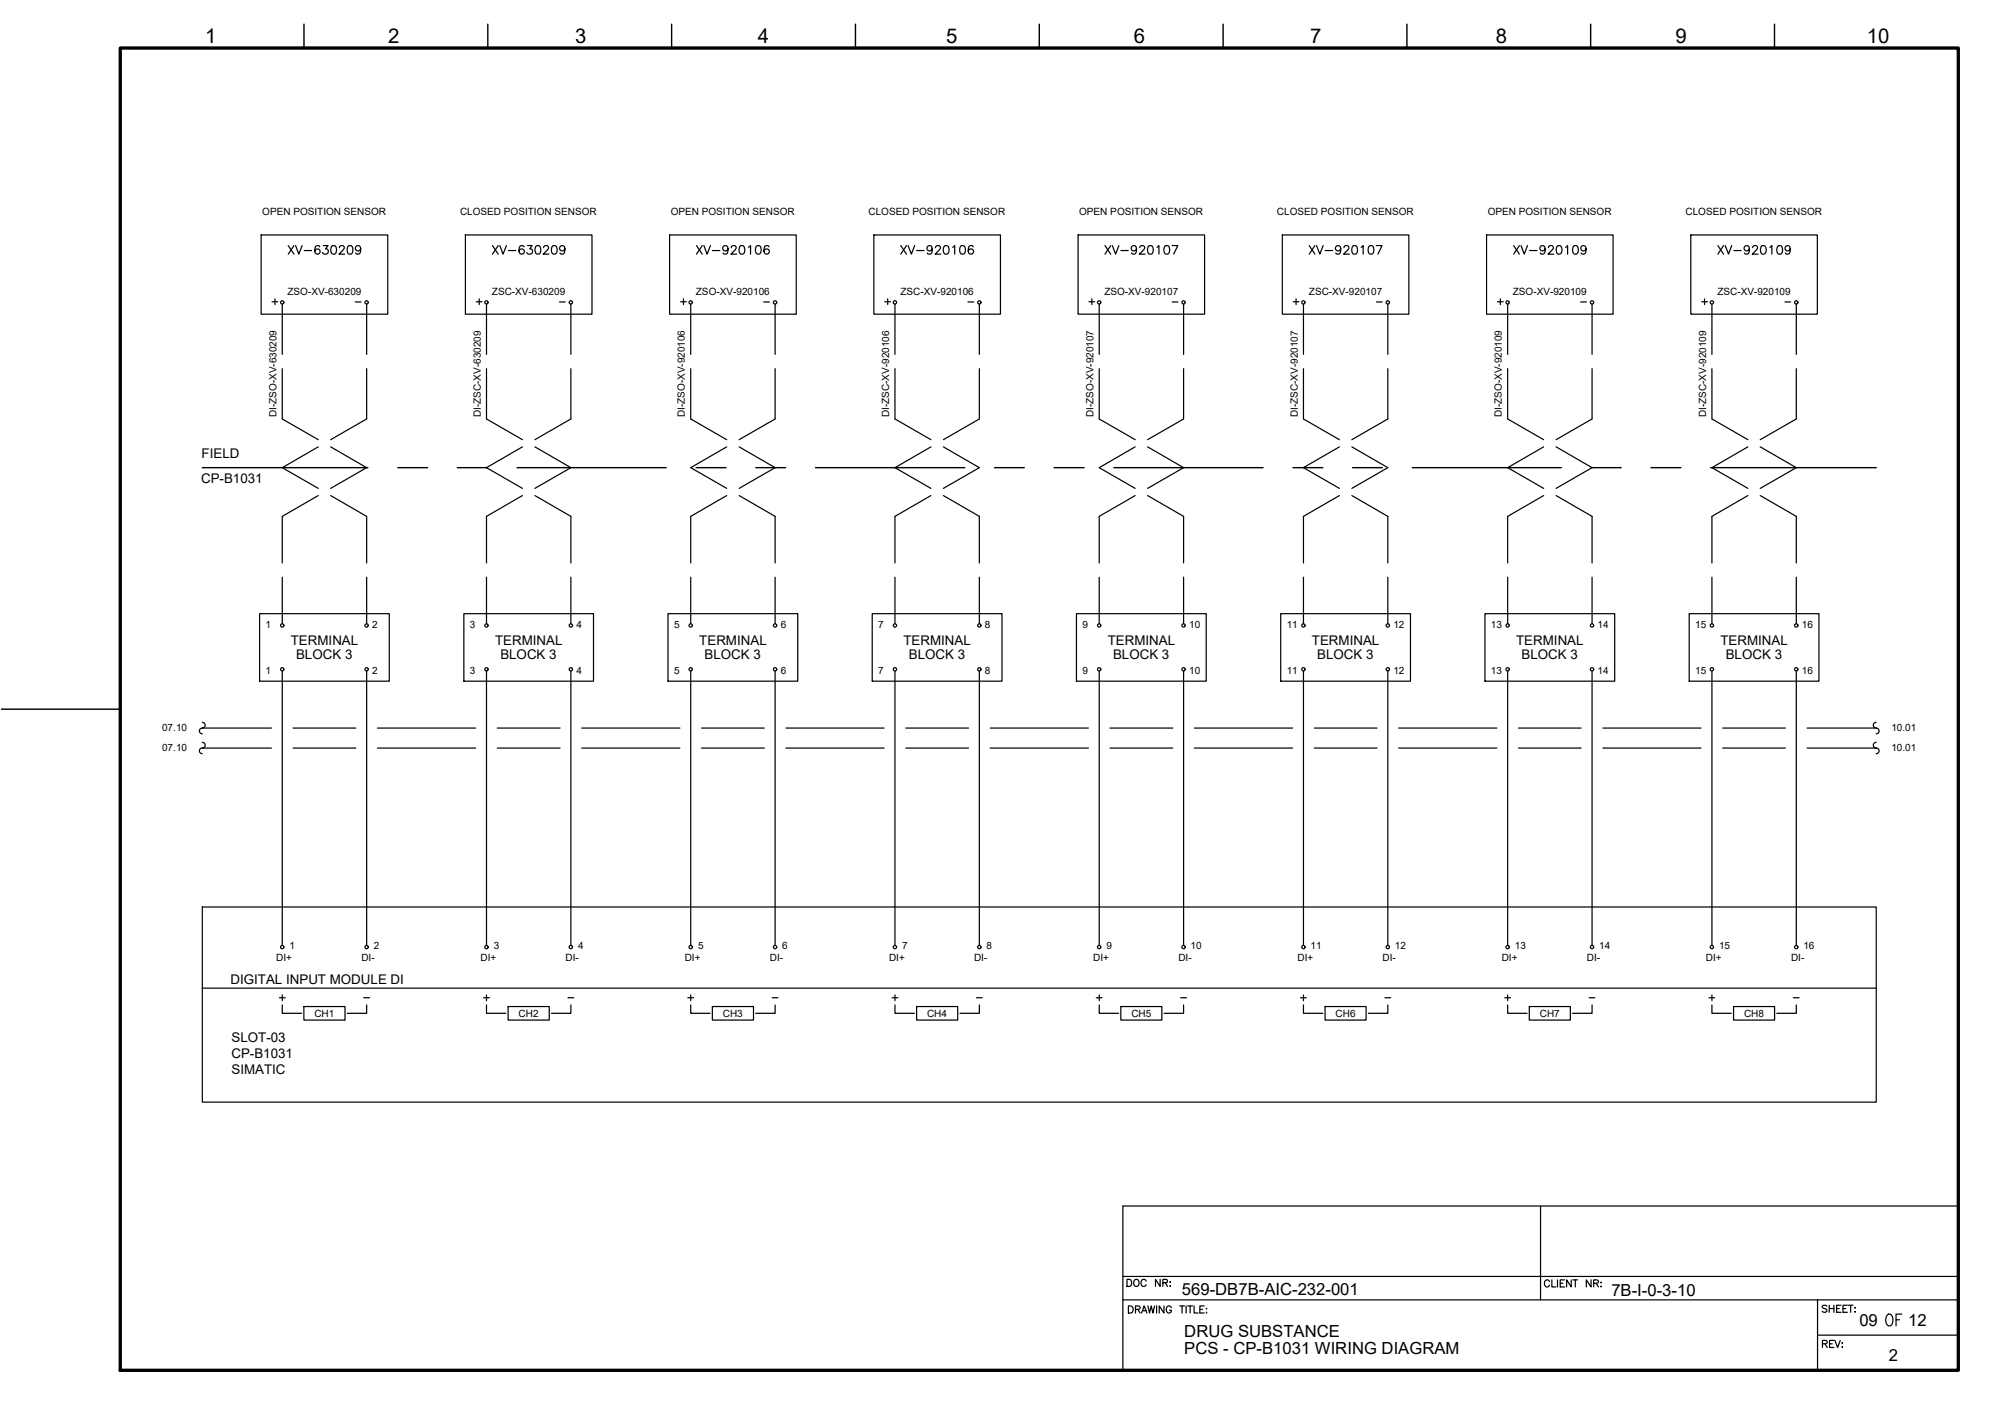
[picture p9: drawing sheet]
<svg xmlns="http://www.w3.org/2000/svg" width="420mm" height="297mm" viewBox="0 0 420 297" stroke-linecap="round" stroke-linejoin="round" font-family="sans-serif">
<!-- layer: G-TTLB-TTLB -->
<path d="M25.2 10.1h385v276.9h-385z" fill="none" stroke="#000" stroke-width=".7"/>
<!-- layer: G-TTLB-INDX -->
<path d="M63.7 5.1v5M102.2 5.1v5M140.7 5.1v5M179.2 5.1v5M217.7 5.1v5M256.2 5.1v5M294.7 5.1v5M333.2 5.1v5M371.7 5.1v5M.2 148.6h25" fill="none" stroke="#000" stroke-width=".3"/>
<!-- layer: LGSP IA4$0$LG_PLOT -->
<path d="M322.7 252.6v19.7M235.2 267.4h175M235.2 272.3h175M380.7 279.7h29.5M380.7 272.3v14.7M235.2 287h175" fill="none" stroke="#000" stroke-width=".25"/>
<!-- layer: LG_PLOT -->
<g fill="none" stroke="#000" stroke-width=".25">
<path d="M410.2 252.6h-175v34.4M236.1 268h.4a.8 .8 0 0 1 .5 .7 .8 .8 0 0 1-.5 .8h-.4zM236.3 273.6h.5a.78 .78 0 0 1 .6 .7 .78 .78 0 0 1-.6 .7h-.5zM237.7 268.1a.7 .7 0 0 1 .9 .6 .7 .7 0 0 1-.9 .7l-.3-.5 .1-.5zM237.8 274.3l.9-.1v-.5l-.9-.1v1.4M238.3 274.3l.5 .7M239.1 275l.5-1.4 .6 1.4M239.3 274.6h.7M240.1 268.4a.54 .54 0 0 0-.7-.4 .54 .54 0 0 0-.4 .6 .61 .61 0 0 0 .2 .8 .61 .61 0 0 0 .8-.1l.1-.2M240.4 273.6l.4 1.4 .3-1.4 .4 1.4 .3-1.4M242.3 273.6v1.4M243 268v1.5l-1-1.5v1.5"/>
<path d="M243.6 268.7l.8-.1 .1-.5-.9-.1v1.5M243.8 273.6v1.4l-1-1.4v1.4M244.1 268.7l.4 .8M245 268.6h.2zM245 269.4h.2zM245.3 273.9a.54 .54 0 0 0-.6-.3 .54 .54 0 0 0-.4 .5 .61 .61 0 0 0 .2 .8 .61 .61 0 0 0 .8-.1v-.3h-.3M247.1 273.6h1M247.6 273.6v1.4M248.4 273.6v1.4M248.8 273.6h1M249.3 273.6v1.4M250.1 273.6v1.4h.9"/>
<path d="M251.3 274.3h.6M252.2 273.6h-.9v1.4h.9M252.6 274.1h.2zM252.7 274.9v.1zM324.5 268.5a.54 .54 0 0 0-.6-.4 .54 .54 0 0 0-.4 .6 .6 .6 0 0 0 .2 .8 .6 .6 0 0 0 .8-.1v-.2M325 268.1v1.5h.9M326.2 268.1v1.5M326.8 268.8h.5M327.7 268.1h-.9v1.5h.9M329.1 268.1v1.5l-1-1.5v1.5M329.5 268.1h.9M329.9 268.1v1.5"/>
<path d="M333.2 268.1v1.5l-.9-1.5v1.5M333.8 268.8l.8-.1 .2-.2-.1-.2-.9-.2v1.5M334.3 268.8l.5 .8M335.3 268.6v.1zM335.3 269.4v.2zM382.6 273.6l-.3-.2-.6 .2v.3l.9 .4v.4a.63 .63 0 0 1-.9 0M383.1 273.4v1.5M383.1 274.1h1M384.1 273.4v1.5M384.7 274.1h.5M385.6 273.4h-.9v1.5h.9M386 274.1h.6"/>
<path d="M386.9 273.4h-.9v1.5h.9M387.1 273.4h1M387.6 273.4v1.5M388.5 274h.1zM388.5 274.8h.1zM381.7 281.5l.9-.1 .1-.3-.3-.3h-.7v1.5M382.2 281.5l.5 .8M383.2 281.5h.6M384.1 280.8h-.9v1.5h.9M384.3 280.8l.6 1.5 .5-1.5M385.8 281.4h.1zM385.9 282.1v.2z"/>
</g>
<!-- layer: I_DATA -->
<g fill="none" stroke="#000" stroke-width=".25">
<path d="M54.7 49.2h26.5v16.6h-26.5zM97.5 49.2h26.5v16.6h-26.5zM140.3 49.2h26.5v16.6h-26.5zM183 49.2h26.6v16.6h-26.6zM225.8 49.2h26.5v16.6h-26.5zM268.6 49.2h26.5v16.6h-26.5zM311.4 49.2h26.5v16.6h-26.5zM354.1 49.2h26.5v16.6h-26.5zM57 63.2h1.2M57.6 62.6v1.2M313.6 63.2h1.3M314.2 62.6v1.2"/>
<path d="M54.4 128.6h27.1v14.1h-27.1zM97.2 128.6h27.1v14.1h-27.1zM139.9 128.6h27.2v14.1h-27.2zM182.7 128.6h27.2v14.1h-27.2zM225.5 128.6h27.1v14.1h-27.1zM268.2 128.6h27.2v14.1h-27.2zM311 128.6h27.2v14.1h-27.2zM353.8 128.6h27.2v14.1h-27.2zM42.4 190h350.6v40.9h-350.6zM59.1 210.5v1.8h4.1M63.6 210.8h8.7v2.9h-8.7zM76.8 210.5v1.8h-4.1"/>
<path d="M101.3 209h1.2M101.9 210.5v1.8h4.1M101.9 208.4v1.2M106.4 210.8h8.6v2.9h-8.6zM119.6 210.5v1.8h-4.1M144.1 209h1.2M144.7 210.5v1.8h4M144.7 208.4v1.2M149.2 210.8h8.6v2.9h-8.6zM162.3 210.5v1.8h-4M187.5 210.5v1.8h4M192 210.8h8.6v2.9h-8.6z"/>
<path d="M205.1 210.5v1.8h-4M230.2 210.5v1.8h4.1M234.8 210.8h8.6v2.9h-8.6zM247.9 210.5v1.8h-4.1M272.4 209h1.2M273 210.5v1.8h4.1M273 208.4v1.2M277.5 210.8h8.6v2.9h-8.6zM290.7 210.5v1.8h-4.1M315.2 209h1.2M315.8 210.5v1.8h4M315.8 208.4v1.2"/>
<path d="M320.3 210.8h8.6v2.9h-8.6zM333.5 210.5v1.8h-4.1M358.6 210.5v1.8h4M363.1 210.8h8.6v2.9h-8.6zM376.2 210.5v1.8h-4"/>
<circle cx="59.1" cy="63.3" r=".35"/>
<circle cx="315.8" cy="63.3" r=".35"/>
<circle cx="59.1" cy="131" r=".35"/>
<circle cx="76.8" cy="131" r=".35"/>
<circle cx="101.9" cy="131" r=".35"/>
<circle cx="119.6" cy="131" r=".35"/>
<circle cx="144.7" cy="131" r=".35"/>
<circle cx="162.3" cy="131" r=".35"/>
<circle cx="187.4" cy="131" r=".35"/>
<circle cx="205.1" cy="131" r=".35"/>
<circle cx="230.2" cy="131" r=".35"/>
<circle cx="247.9" cy="131" r=".35"/>
<circle cx="273" cy="131" r=".35"/>
<circle cx="290.7" cy="131" r=".35"/>
<circle cx="315.8" cy="131" r=".35"/>
<circle cx="333.4" cy="131" r=".35"/>
<circle cx="358.6" cy="131" r=".35"/>
<circle cx="376.2" cy="131" r=".35"/>
<circle cx="59.1" cy="140.2" r=".35"/>
<circle cx="76.8" cy="140.2" r=".35"/>
<circle cx="101.9" cy="140.2" r=".35"/>
<circle cx="119.6" cy="140.2" r=".35"/>
<circle cx="144.7" cy="140.2" r=".35"/>
<circle cx="162.3" cy="140.2" r=".35"/>
<circle cx="187.4" cy="140.2" r=".35"/>
<circle cx="205.1" cy="140.2" r=".35"/>
<circle cx="230.2" cy="140.2" r=".35"/>
<circle cx="247.9" cy="140.2" r=".35"/>
<circle cx="273" cy="140.2" r=".35"/>
<circle cx="290.7" cy="140.2" r=".35"/>
<circle cx="315.8" cy="140.2" r=".35"/>
<circle cx="333.4" cy="140.2" r=".35"/>
<circle cx="358.6" cy="140.2" r=".35"/>
<circle cx="376.2" cy="140.2" r=".35"/>
<circle cx="59.1" cy="198.4" r=".35"/>
<circle cx="76.8" cy="198.4" r=".35"/>
<circle cx="101.9" cy="198.4" r=".35"/>
<circle cx="119.6" cy="198.4" r=".35"/>
<circle cx="144.7" cy="198.4" r=".35"/>
<circle cx="162.3" cy="198.4" r=".35"/>
<circle cx="187.4" cy="198.4" r=".35"/>
<circle cx="205.1" cy="198.4" r=".35"/>
<circle cx="230.2" cy="198.4" r=".35"/>
<circle cx="247.9" cy="198.4" r=".35"/>
<circle cx="273" cy="198.4" r=".35"/>
<circle cx="290.7" cy="198.4" r=".35"/>
<circle cx="315.8" cy="198.4" r=".35"/>
<circle cx="333.4" cy="198.4" r=".35"/>
<circle cx="358.6" cy="198.4" r=".35"/>
<circle cx="376.2" cy="198.4" r=".35"/>
</g>
<!-- layer: I_El_CTRL -->
<g fill="none" stroke="#000" stroke-width=".25">
<path d="M59.1 63.7v10.5M59.1 77.2v10.6l7.6 4.3M76.8 63.7v10.5M76.8 77.2v10.6l-7.5 4.3M101.9 63.7v10.5M101.9 77.2v10.6l7.5 4.3M119.6 63.7v10.5M119.6 77.2v10.6l-7.6 4.3M144.7 63.7v10.5M144.7 77.2v10.6l7.5 4.3M162.3 63.7v10.5M162.3 77.2v10.6l-7.5 4.3"/>
<path d="M187.5 63.7v10.5M187.5 77.2v10.6l7.5 4.3M205.1 63.7v10.5M205.1 77.2v10.6l-7.5 4.3M230.2 63.7v10.5M230.2 77.2v10.6l7.6 4.3M247.9 63.7v10.5M247.9 77.2v10.6l-7.5 4.3M273 63.7v10.5M273 77.2v10.6l7.5 4.3M290.7 63.7v10.5M290.7 77.2v10.6l-7.6 4.3"/>
<path d="M315.8 63.7v10.5M315.8 77.2v10.6l7.5 4.3M333.5 63.7v10.5M333.5 77.2v10.6l-7.6 4.3M358.6 63.7v10.5M358.6 77.2v10.6l7.5 4.3M376.2 63.7v10.5M376.2 77.2v10.6l-7.5 4.3M66.7 93.6l-7.6 4.4 7.6 4.3M69.3 93.6l7.5 4.4-7.5 4.3M109.4 93.6l-7.5 4.4 7.5 4.3M112 93.6l7.6 4.4-7.6 4.3"/>
<path d="M152.2 93.6l-7.5 4.4 7.5 4.3M154.8 93.6l7.5 4.4-7.5 4.3M195 93.6l-7.5 4.4 7.5 4.3M197.6 93.6l7.5 4.4-7.5 4.3M237.8 93.6l-7.6 4.4 7.6 4.3M240.4 93.6l7.5 4.4-7.5 4.3M280.5 93.6l-7.5 4.4 7.5 4.3M283.1 93.6l7.6 4.4-7.6 4.3M323.3 93.6l-7.5 4.4 7.5 4.3M325.9 93.6l7.6 4.4-7.6 4.3M366.1 93.6l-7.5 4.4 7.5 4.3M368.7 93.6l7.5 4.4-7.5 4.3"/>
<path d="M66.7 103.8l-7.6 4.4v9.7M69.3 103.8l7.5 4.4v9.7M109.4 103.8l-7.5 4.4v9.7M112 103.8l7.6 4.4v9.7M152.2 103.8l-7.5 4.4v9.7M154.8 103.8l7.5 4.4v9.7M195 103.8l-7.5 4.4v9.7M197.6 103.8l7.5 4.4v9.7M237.8 103.8l-7.6 4.4v9.7M240.4 103.8l7.5 4.4v9.7M280.5 103.8l-7.5 4.4v9.7M283.1 103.8l7.6 4.4v9.7"/>
<path d="M323.3 103.8l-7.5 4.4v9.7M325.9 103.8l7.6 4.4v9.7M366.1 103.8l-7.5 4.4v9.7M368.7 103.8l7.5 4.4v9.7M59.1 120.9v9.8M76.8 120.9v9.8M101.9 120.9v9.8M119.6 120.9v9.8M144.7 120.9v9.8M162.3 120.9v9.8M187.5 120.9v9.8M205.1 120.9v9.8"/>
<path d="M230.2 120.9v9.8M247.9 120.9v9.8M273 120.9v9.8M290.7 120.9v9.8M315.8 120.9v9.8M333.5 120.9v9.8M358.6 120.9v9.8M376.2 120.9v9.8M42.4 151.3a.64 .64 0 0 1 .6 .8 .64 .64 0 0 1-.9 .5 .6 .6 0 0 0-.3 .6 .6 .6 0 0 0 .6 .5M42.4 155.5a.6 .6 0 0 1 .6 .6 .6 .6 0 0 1-.6 .6M42.4 156.7a.6 .6 0 0 0-.6 .6 .6 .6 0 0 0 .6 .6M59.1 140.6v57.4"/>
<path d="M76.8 140.6v57.4M101.9 140.6v57.4M119.6 140.6v57.4M144.7 140.6v57.4M162.3 140.6v57.4M187.5 140.6v57.4M205.1 140.6v57.4M230.2 140.6v57.4M247.9 140.6v57.4M273 140.6v57.4M290.7 140.6v57.4M315.8 140.6v57.4"/>
<path d="M333.5 140.6v57.4M358.6 140.6v57.4M376.2 140.6v57.4M393 151.3a.64 .64 0 0 0-.6 .8 .64 .64 0 0 0 .8 .5 .6 .6 0 0 1 .4 .6 .6 .6 0 0 1-.6 .5M393 155.5a.6 .6 0 0 0-.6 .6 .6 .6 0 0 0 .6 .6M393 156.7a.6 .6 0 0 1 .6 .6 .6 .6 0 0 1-.6 .6"/>
</g>
<!-- layer: I_EL_BLUE -->
<g fill="none" stroke="#000" stroke-width=".25">
<path d="M42.4 152.5h14.5M61.4 152.5h13.1M79.1 152.5h20.5M104.2 152.5h13.1M121.8 152.5h20.6M146.9 152.5h13.2M164.6 152.5h20.6M189.7 152.5h13.2M207.4 152.5h20.6M232.5 152.5h13.1M250.2 152.5h20.5M275.3 152.5h13.1"/>
<path d="M292.9 152.5h20.6M318.1 152.5h13.1M335.7 152.5h20.6M360.8 152.5h13.2M378.5 152.5h14.5"/>
</g>
<!-- layer: I_EL_WHITE -->
<g fill="none" stroke="#000" stroke-width=".25">
<path d="M42.4 156.7h14.5M61.4 156.7h13.1M79.1 156.7h20.5M104.2 156.7h13.1M121.8 156.7h20.6M146.9 156.7h13.2M164.6 156.7h20.6M189.7 156.7h13.2M207.4 156.7h20.6M232.5 156.7h13.1M250.2 156.7h20.5M275.3 156.7h13.1"/>
<path d="M292.9 156.7h20.6M318.1 156.7h13.1M335.7 156.7h20.6M360.8 156.7h13.2M378.5 156.7h14.5"/>
</g>
<!-- layer: EI-CTRL -->
<path d="M42.4 207h350.6" fill="none" stroke="#000" stroke-width=".25"/>
<!-- layer: I_LIMIT_LINE -->
<g fill="none" stroke="#000" stroke-width=".3">
<path d="M42.4 98h34.6M83.3 98h6.3M95.8 98h6.2M108.3 98h31.3M145.8 98h6.3M158.3 98h6.2M170.8 98h31.3M208.3 98h6.2M220.8 98h6.3M233.3 98h31.2M270.8 98h6.3M283.3 98h6.2"/>
<path d="M295.8 98h31.2M333.3 98h6.3M345.8 98h6.2M358.3 98h34.7"/>
</g>
<text font-size="5.7" x="394.1" y="279">OF</text>
<g font-size="4.9">
<text x="59.6" y="54.3">XV-630209</text>
<text x="102.3" y="54.3">XV-630209</text>
<text x="145" y="54.3">XV-920106</text>
<text x="187.7" y="54.3">XV-920106</text>
<text x="230.7" y="54.3">XV-920107</text>
<text x="273.4" y="54.3">XV-920107</text>
<text x="316.1" y="54.3">XV-920109</text>
<text x="358.8" y="54.3">XV-920109</text>
</g>
<g font-size="4.4">
<text x="57.5" y="211">+</text>
<text x="185.9" y="211">+</text>
<text x="228.6" y="211">+</text>
<text x="357" y="211">+</text>
</g>
<g font-size="4.3">
<text x="43" y="9">1</text>
<text x="81.3" y="9">2</text>
<text x="120.5" y="9">3</text>
<text x="158.7" y="9">4</text>
<text x="198.2" y="9">5</text>
<text x="237.5" y="9">6</text>
<text x="274.4" y="9">7</text>
<text x="313.3" y="9">8</text>
<text x="350.9" y="9">9</text>
<text x="391" y="9">10</text>
</g>
<g font-size="4">
<text x="98.8" y="64.9">+</text>
<text x="141.8" y="64.9">+</text>
<text x="184.5" y="64.9">+</text>
<text x="227.2" y="64.9">+</text>
<text x="269.9" y="64.9">+</text>
<text x="355.6" y="64.9">+</text>
</g>
<g font-size="3.5">
<text x="247.5" y="271.3">569-DB7B-AIC-232-001</text>
<text x="337.5" y="271.4">7B-I-0-3-10</text>
<text x="248.1" y="280.1">DRUG SUBSTANCE</text>
<text x="389.4" y="277.7">09</text>
<text x="399.6" y="277.7">12</text>
<text x="248.1" y="283.7">PCS - CP-B1031 WIRING DIAGRAM</text>
<text x="395.6" y="285">2</text>
</g>
<g font-size="2.8">
<text x="42.2" y="96">FIELD</text>
<text x="42.1" y="101.1">CP-B1031</text>
<text x="60.9" y="135.1">TERMINAL</text>
<text x="103.7" y="135.1">TERMINAL</text>
<text x="146.5" y="135.1">TERMINAL</text>
<text x="189.2" y="135.1">TERMINAL</text>
<text x="232" y="135.1">TERMINAL</text>
<text x="274.8" y="135.1">TERMINAL</text>
<text x="317.6" y="135.1">TERMINAL</text>
<text x="360.3" y="135.1">TERMINAL</text>
<text x="62" y="138.1">BLOCK 3</text>
<text x="104.8" y="138.1">BLOCK 3</text>
<text x="147.6" y="138.1">BLOCK 3</text>
<text x="190.4" y="138.1">BLOCK 3</text>
<text x="233.1" y="138.1">BLOCK 3</text>
<text x="275.9" y="138.1">BLOCK 3</text>
<text x="318.7" y="138.1">BLOCK 3</text>
<text x="361.5" y="138.1">BLOCK 3</text>
<text x="48.3" y="206.2">DIGITAL INPUT MODULE DI</text>
<text x="48.5" y="221.6">CP-B1031</text>
<text x="48.5" y="218.3">SLOT-03</text>
<text x="48.5" y="225">SIMATIC</text>
</g>
<g font-size="2.6">
<text x="73.4" y="64.6">-</text>
<text x="116.4" y="64.6">-</text>
<text x="159.1" y="64.6">-</text>
<text x="201.8" y="64.6">-</text>
<text x="244.5" y="64.6">-</text>
<text x="287.5" y="64.6">-</text>
<text x="330.2" y="64.6">-</text>
<text x="372.9" y="64.6">-</text>
<text x="75.1" y="210.3">-</text>
<text x="118.2" y="210.3">-</text>
<text x="160.9" y="210.3">-</text>
<text x="203.6" y="210.3">-</text>
<text x="246.2" y="210.3">-</text>
<text x="289.3" y="210.3">-</text>
<text x="332" y="210.3">-</text>
<text x="374.6" y="210.3">-</text>
</g>
<g font-size="2.1">
<text x="54.9" y="45">OPEN POSITION SENSOR</text>
<text x="96.4" y="45">CLOSED POSITION SENSOR</text>
<text x="140.5" y="45">OPEN POSITION SENSOR</text>
<text x="181.9" y="45">CLOSED POSITION SENSOR</text>
<text x="226" y="45">OPEN POSITION SENSOR</text>
<text x="267.5" y="45">CLOSED POSITION SENSOR</text>
<text x="311.6" y="45">OPEN POSITION SENSOR</text>
<text x="353" y="45">CLOSED POSITION SENSOR</text>
<text x="60.2" y="61.7">ZSO-XV-630209</text>
<text x="103" y="61.7">ZSC-XV-630209</text>
<text x="145.8" y="61.7">ZSO-XV-920106</text>
<text x="188.6" y="61.7">ZSC-XV-920106</text>
<text x="231.3" y="61.7">ZSO-XV-920107</text>
<text x="274.2" y="61.7">ZSC-XV-920107</text>
<text x="316.9" y="61.7">ZSO-XV-920109</text>
<text x="359.7" y="61.7">ZSC-XV-920109</text>
<text x="57.9" y="87.4" transform="rotate(-90 57.9 87.4)">DI-ZSO-XV-630209</text>
<text x="100.7" y="87.4" transform="rotate(-90 100.7 87.4)">DI-ZSC-XV-630209</text>
<text x="143.5" y="87.4" transform="rotate(-90 143.5 87.4)">DI-ZSO-XV-920106</text>
<text x="186.2" y="87.4" transform="rotate(-90 186.2 87.4)">DI-ZSC-XV-920106</text>
<text x="229" y="87.4" transform="rotate(-90 229 87.4)">DI-ZSO-XV-920107</text>
<text x="271.8" y="87.4" transform="rotate(-90 271.8 87.4)">DI-ZSC-XV-920107</text>
<text x="314.6" y="87.4" transform="rotate(-90 314.6 87.4)">DI-ZSO-XV-920109</text>
<text x="357.4" y="87.4" transform="rotate(-90 357.4 87.4)">DI-ZSC-XV-920109</text>
<text x="55.6" y="131.6">1</text>
<text x="78" y="131.6">2</text>
<text x="98.4" y="131.6">3</text>
<text x="120.7" y="131.6">4</text>
<text x="141.2" y="131.6">5</text>
<text x="163.5" y="131.6">6</text>
<text x="184" y="131.6">7</text>
<text x="206.3" y="131.6">8</text>
<text x="226.7" y="131.6">9</text>
<text x="249.1" y="131.6">10</text>
<text x="269.5" y="131.6">11</text>
<text x="291.8" y="131.6">12</text>
<text x="312.3" y="131.6">13</text>
<text x="334.6" y="131.6">14</text>
<text x="355" y="131.6">15</text>
<text x="377.4" y="131.6">16</text>
<text x="55.6" y="141.2">1</text>
<text x="78" y="141.2">2</text>
<text x="98.4" y="141.2">3</text>
<text x="120.7" y="141.2">4</text>
<text x="141.2" y="141.2">5</text>
<text x="163.5" y="141.2">6</text>
<text x="184" y="141.2">7</text>
<text x="206.3" y="141.2">8</text>
<text x="226.7" y="141.2">9</text>
<text x="249.1" y="141.2">10</text>
<text x="269.5" y="141.2">11</text>
<text x="291.8" y="141.2">12</text>
<text x="312.3" y="141.2">13</text>
<text x="334.6" y="141.2">14</text>
<text x="355" y="141.2">15</text>
<text x="377.4" y="141.2">16</text>
<text x="34" y="153.1">07.10</text>
<text x="396.2" y="153.1">10.01</text>
<text x="34" y="157.3">07.10</text>
<text x="396.2" y="157.3">10.01</text>
<text x="57.9" y="201.4">DI+</text>
<text x="60.6" y="198.8">1</text>
<text x="75.7" y="201.4">DI-</text>
<text x="78.3" y="198.8">2</text>
<text x="100.6" y="201.4">DI+</text>
<text x="103.4" y="198.8">3</text>
<text x="118.5" y="201.4">DI-</text>
<text x="121.1" y="198.8">4</text>
<text x="143.4" y="201.4">DI+</text>
<text x="146.2" y="198.8">5</text>
<text x="161.2" y="201.4">DI-</text>
<text x="163.8" y="198.8">6</text>
<text x="186.2" y="201.4">DI+</text>
<text x="189" y="198.8">7</text>
<text x="204" y="201.4">DI-</text>
<text x="206.6" y="198.8">8</text>
<text x="229" y="201.4">DI+</text>
<text x="231.8" y="198.8">9</text>
<text x="246.8" y="201.4">DI-</text>
<text x="249.4" y="198.8">10</text>
<text x="271.8" y="201.4">DI+</text>
<text x="274.5" y="198.8">11</text>
<text x="289.6" y="201.4">DI-</text>
<text x="292.2" y="198.8">12</text>
<text x="314.5" y="201.4">DI+</text>
<text x="317.3" y="198.8">13</text>
<text x="332.4" y="201.4">DI-</text>
<text x="334.9" y="198.8">14</text>
<text x="357.3" y="201.4">DI+</text>
<text x="360.1" y="198.8">15</text>
<text x="375.1" y="201.4">DI-</text>
<text x="377.7" y="198.8">16</text>
<text x="65.8" y="213">CH1</text>
<text x="108.6" y="213">CH2</text>
<text x="151.4" y="213">CH3</text>
<text x="194.2" y="213">CH4</text>
<text x="237" y="213">CH5</text>
<text x="279.7" y="213">CH6</text>
<text x="322.5" y="213">CH7</text>
<text x="365.3" y="213">CH8</text>
</g>
</svg>
